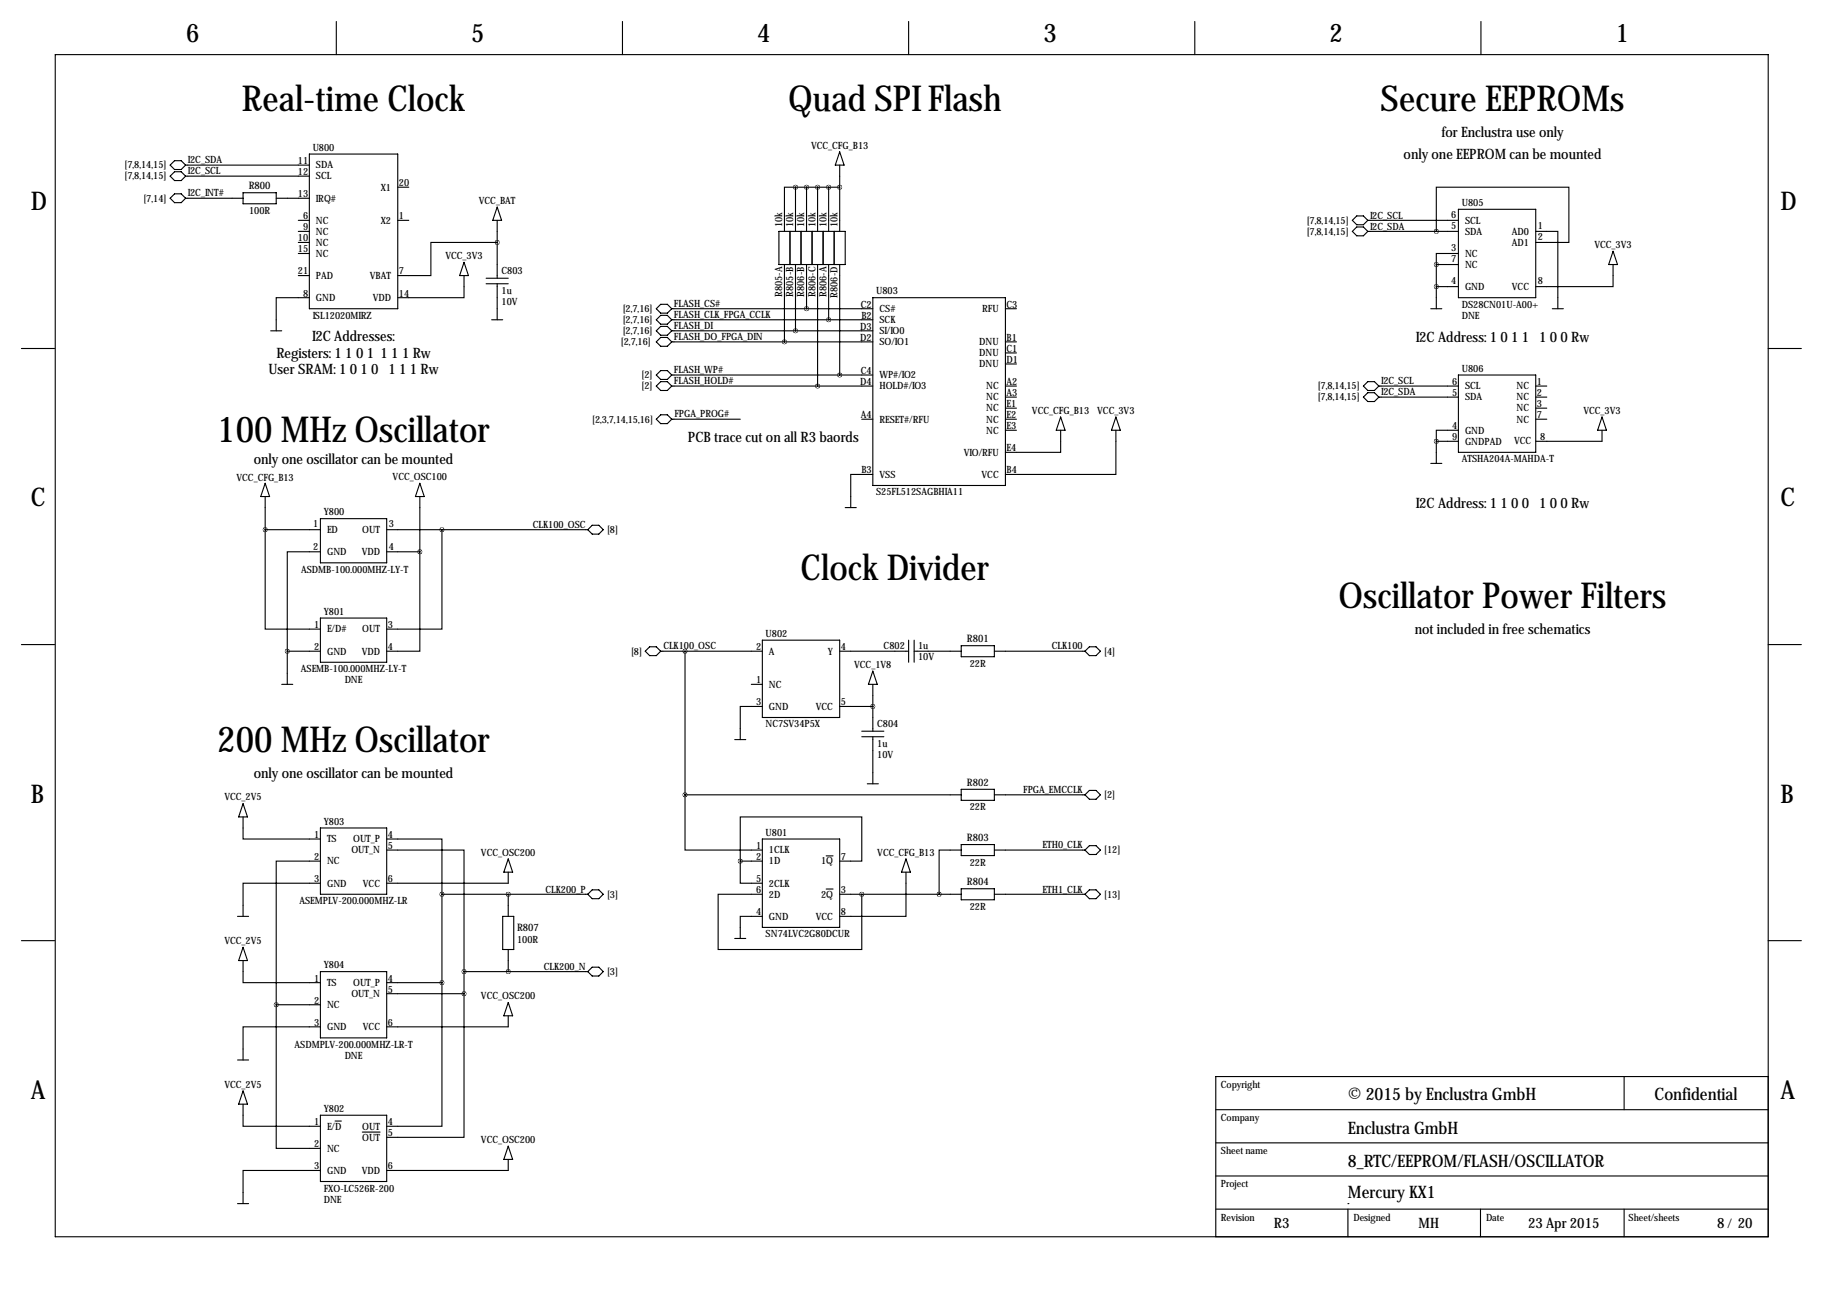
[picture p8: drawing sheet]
<svg xmlns="http://www.w3.org/2000/svg" width="419mm" height="297mm" viewBox="0 0 419 297" stroke-linecap="round" stroke-linejoin="round" font-family="sans-serif">
<g fill="none" stroke="#000" stroke-width=".25">
<path d="M12.7 12.6h393.8v271.7h-393.8zM77.3 4.9v7.7M143.1 4.9v7.7M208.9 4.9v7.7M274.7 4.9v7.7M340.5 4.9v7.7M39.1 38l1-1.1h1.6l1 1.1-1 1h-1.6zM42.7 38h28.4M71.1 35.4h20.3v35.6h-20.3zM193 38v15.2M193 34.9l1.1 3.1h-2.1zM39.1 45.6l1-1h1.6l1 1-1 1h-1.6z"/>
<path d="M39.1 40.5l1-1h1.6l1 1-1 1h-1.6zM42.7 40.5h28.4M42.7 45.6h13.2M55.9 44.3h7.6v2.5h-7.6zM63.5 45.6h7.6M68.6 50.7h2.5M68.6 53.2h2.5M68.6 58.3h2.5M68.6 55.7h2.5M91.4 50.7h2.6M91.4 43h2.6M114.3 55.7h-15.2v7.7h-7.7"/>
<path d="M114.3 47.6l1 3.1h-2zM114.3 50.7v13.3M179.1 53.2h15.2v7.6h-15.2zM181.6 53.2v7.6M182.9 43h-2.6v10.2M182.9 43h10.1M182.9 43v10.2M184.1 53.2v7.6M185.4 43v10.2M186.7 53.2v7.6M188 43v10.2M189.2 53.2v7.6"/>
<path d="M190.5 43v10.2M191.8 53.2v7.6M311.9 52.2h1.5l1.1 1-1.1 1h-1.5l-1-1zM311.9 49.6h1.5l1.1 1.1-1.1 1h-1.5l-1-1zM314.5 50.7h20.8M314.5 53.2h20.8M330.2 53.2v-10.2h30.5v12.7h-7.6M335.3 58.3h-5.1v2.5M335.3 48.1h17.8v20.3h-17.8zM353.1 53.2h5v17.8M370.8 57.8l1.1 3h-2.1zM62.2 76.1h2.6"/>
<path d="M68.6 63.4h2.5M71.1 68.4h-7.6v7.7M106.7 63.4v5h-15.3M106.7 60.3l1 3.1h-2zM111.8 64h5M111.8 65.2h5M113 73.5h2.6M114.3 65.2v8.3M150.9 76.1l1-1.1h1.5l1 1.1-1 1h-1.5zM150.9 71l1-1h1.5l1 1-1 1h-1.5zM150.9 73.5l1-1h1.5l1 1-1 1h-1.5zM150.9 78.6l1-1h1.5l1 1-1 1h-1.5z"/>
<path d="M154.4 71h46.3M154.4 73.5h46.3M154.4 76.1h46.3M154.4 78.6h46.3M180.3 60.8v17.8M182.9 60.8v15.3M185.4 60.8v10.2M188 60.8v28M190.5 60.8v12.7M193 60.8v25.4M200.7 68.4h30.4v43.2h-30.4zM231.1 71h2.6"/>
<path d="M231.1 78.6h2.6M328.9 71h2.6M330.2 60.8h5.1M330.2 65.9h5.1M330.2 60.8v10.2M356.9 71h2.5M370.8 60.8v5.1h-17.7M4.9 80.1h7.6M150.9 88.8l1-1.1h1.5l1 1.1-1 1h-1.5zM150.9 86.2l1-1h1.5l1 1-1 1h-1.5zM150.9 96.4l1-1h1.5l1 1-1 1h-1.5zM154.4 88.8h46.3"/>
<path d="M154.4 86.2h46.3M154.4 96.4h15.8M198.1 96.4h2.6M231.1 88.8h2.6M231.1 96.4h2.6M231.1 81.1h2.6M231.1 83.7h2.6M231.1 91.3h2.6M231.1 93.8h2.6M231.1 98.9h2.6M243.8 98.9v5.1h-12.7M243.8 95.9l1.1 3h-2.1z"/>
<path d="M256.5 98.9v10.2h-25.4M256.5 95.9l1.1 3h-2.1zM313.4 88.8l1.1-1.1h1.5l1 1.1-1 1h-1.5zM313.4 91.3l1.1-1h1.5l1 1-1 1h-1.5zM317 88.8h18.3M317 91.3h18.3M335.3 98.9h-5.1v2.6M335.3 86.2h17.8v17.8h-17.8zM353.1 88.8h2.5M353.1 96.4h2.5M353.1 91.3h2.5M353.1 93.8h2.5"/>
<path d="M368.3 95.9l1 3h-2zM368.3 98.9v2.6h-15.2M406.5 80.1h7.6M61 111.1l1 3.1h-2.1zM61 114.2v7.6M73.7 119.2h15.2v10.2h-15.2zM96.5 111.1l1 3.1h-2zM96.5 114.2v12.7M194.3 116.7h2.5M200.7 109.1h-5.1v7.6M328.9 106.5h2.6M330.2 101.5h5.1"/>
<path d="M330.2 101.5v5M61 121.8v22.8h12.7M61 121.8h12.7M73.7 126.9h-7.7v22.8M88.9 121.8h46.2M88.9 126.9h7.6M96.5 126.9v22.8h-7.6M101.6 121.8v22.8h-12.7M136.1 120.8h1.6l1 1-1 1h-1.6l-1-1zM4.9 148.2h7.6M64.8 157.3h2.5M66 149.7h7.7"/>
<path d="M66 149.7v7.6M73.7 142.1h15.2v10.2h-15.2zM149.4 148.7h1.5l1 1-1 1h-1.5l-1.1-1zM151.9 149.7h23.4M157.5 149.7v33M172.7 157.3h2.6M175.3 147.2h17.7v17.8h-17.7zM193 149.7h15.9M200.7 154.3l1 3h-2.1zM200.7 157.3v10.8M208.9 147.2v5.1M210.2 149.7h10.8"/>
<path d="M210.2 147.2v5.1M221 148.4h7.6v2.6h-7.6zM228.6 149.7h20.8M250.4 148.7h1.6l1 1-1 1h-1.6l-1-1zM406.5 148.2h7.6M168.9 170h2.5M175.3 162.4h-5.1v7.6M193 162.4h7.7M198.1 168.1h5.1M198.1 169.4h5.1M200.7 169.4v10.8M55.9 187.8v5.1h17.8"/>
<path d="M55.9 184.8l1 3h-2zM73.7 198h-10.2v33M73.7 190.4h15.2v15.2h-15.2zM88.9 192.9h12.7v12.7M88.9 195.4h17.8v28M116.8 197.5l1.1 3h-2.1zM157.5 182.7v12.7h17.8M157.5 182.7h63.5M170.2 198v-10.2h27.9v10.2h-5.1M170.2 198v5.1h5.1M170.2 198h5.1M175.3 192.9h17.7v20.3h-17.7z"/>
<path d="M189.9 196.8h1.6M199.4 180.2h2.5M208.3 197.5l1 3h-2zM221 195.4h-5.1v10.2M221 181.5h7.6v2.5h-7.6zM221 194.2h7.6v2.5h-7.6zM228.6 195.4h20.8M228.6 182.7h20.8M250.4 194.4h1.6l1 1-1 1.1h-1.6l-1-1.1zM250.4 181.7h1.6l1 1-1 1.1h-1.6l-1-1.1zM4.9 216.3h7.6M54.6 210.7h2.5"/>
<path d="M55.9 217.8l1 3h-2zM73.7 203.1h-17.8v7.6M101.6 205.6h33.5M101.6 205.6v20.3M115.6 210.7h2.5v7.6h-2.5zM116.8 200.5v2.6h-27.9M116.8 205.6v5.1M116.8 218.3v5.1M135.1 205.6l1-1h1.6l1 1-1 1h-1.6zM168.9 215.8h2.5M175.3 210.7h-5.1v5.1M175.3 205.6h-10.2v12.7h33v-12.7"/>
<path d="M189.9 204.4h1.6M193 205.6h28M208.3 200.5v10.2h-15.3M221 204.3h7.6v2.6h-7.6zM228.6 205.6h20.8M249.4 205.6l1-1h1.6l1 1-1 1h-1.6zM406.5 216.3h7.6M55.9 220.8v5.1h17.8M63.5 231v33h10.2M63.5 231h10.2M73.7 236.1h-17.8v7.6M73.7 223.4h15.2v15.2h-15.2z"/>
<path d="M88.9 225.9h12.7M88.9 228.5h17.8M101.6 225.9v33h-12.7M106.7 228.5v33h-17.8M106.7 223.4h28.4M106.7 223.4v5.1M116.8 233.5v2.6h-27.9M116.8 230.5l1.1 3h-2.1zM135.1 223.4l1-1h1.6l1 1-1 1h-1.6zM54.6 243.7h2.5M55.9 253.9v5h17.8M55.9 250.8l1 3.1h-2z"/>
<path d="M73.7 256.4h15.2v15.2h-15.2zM77 257.7h1.5M279.5 255.1h127M373.4 247.5v7.6M406.5 247.5h-127v36.8M54.6 276.7h2.5M73.7 269.1h-17.8v7.6M83.3 260.3h4.1M116.8 266.6v2.5h-27.9M116.8 263.5l1.1 3.1h-2.1zM279.5 278h127M279.5 270.4h127"/>
<path d="M279.5 262.7h127M309.9 276.7h.1M309.9 278v6.3M340.4 278v6.3M373.4 278v6.3"/>
</g>
<path d="M182.8 76.1a.05 .05 0 0 0 .1 0 .05 .05 0 0 0-.1 0zM185.4 71a.05 .05 0 0 0 .1 0 .05 .05 0 0 0-.1 0zM187.9 88.8a.05 .05 0 0 0 .1 0 .05 .05 0 0 0-.1 0zM193 86.2a.05 .05 0 0 0 .1 0 .05 .05 0 0 0-.1 0zM185.4 43a.05 .05 0 0 0 .1 0 .05 .05 0 0 0-.1 0zM187.9 43a.05 .05 0 0 0 .1 0 .05 .05 0 0 0-.1 0zM170.1 198a.05 .05 0 0 0 .1 0 .05 .05 0 0 0-.1 0zM96.5 126.9a.05 .05 0 0 0 .1 0 .05 .05 0 0 0-.1 0zM60.9 121.8a.05 .05 0 0 0 .1 0 .05 .05 0 0 0-.1 0zM66 149.7a.05 .05 0 0 0 .1 0 .05 .05 0 0 0-.1 0zM157.4 182.7a.05 .05 0 0 0 .1 0 .05 .05 0 0 0-.1 0zM198.1 205.6a.05 .05 0 0 0 .1 0 .05 .05 0 0 0-.1 0zM200.6 162.4a.05 .05 0 0 0 .1 0 .05 .05 0 0 0-.1 0zM193 43a.05 .05 0 0 0 .1 0 .05 .05 0 0 0-.1 0zM182.8 43a.05 .05 0 0 0 .1 0 .05 .05 0 0 0-.1 0zM180.3 78.6a.05 .05 0 0 0 .1 0 .05 .05 0 0 0-.1 0zM116.8 223.4a.05 .05 0 0 0 .1 0 .05 .05 0 0 0-.1 0zM116.8 205.6a.05 .05 0 0 0 .1 0 .05 .05 0 0 0-.1 0zM106.6 228.5a.05 .05 0 0 0 .1 0 .05 .05 0 0 0-.1 0zM106.6 223.4a.05 .05 0 0 0 .1 0 .05 .05 0 0 0-.1 0zM157.4 149.7a.05 .05 0 0 0 .1 0 .05 .05 0 0 0-.1 0z" fill="#000" stroke="#000" stroke-width="1"/>
<g font-size="8.2">
<text x="55.6" y="25.5">Real-time Clock</text>
<text x="181.2" y="25.5">Quad SPI Flash</text>
<text x="317.4" y="25.5">Secure EEPROMs</text>
<text x="49.9" y="101.7">100 MHz Oscillator</text>
<text x="184.1" y="133.4">Clock Divider</text>
<text x="307.7" y="139.8">Oscillator Power Filters</text>
<text x="49.9" y="172.8">200 MHz Oscillator</text>
</g>
<g font-size="5.9">
<text x="42.8" y="9.8">6</text>
<text x="108.3" y="9.8">5</text>
<text x="174.1" y="9.8">4</text>
<text x="239.9" y="9.8">3</text>
<text x="305.7" y="9.8">2</text>
<text x="371.4" y="9.8">1</text>
<text x="7.1" y="48.4">D</text>
<text x="409.3" y="48.4">D</text>
<text x="7.1" y="116.4">C</text>
<text x="409.3" y="116.4">C</text>
<text x="7.1" y="184.5">B</text>
<text x="409.3" y="184.5">B</text>
<text x="7.1" y="252.6">A</text>
<text x="409.3" y="252.6">A</text>
</g>
<g font-size="4">
<text x="309.9" y="252.8">© 2015 by Enclustra GmbH</text>
<text x="380.4" y="252.8">Confidential</text>
<text x="309.9" y="260.7">Enclustra GmbH</text>
<text x="309.9" y="268.3">8_RTC/EEPROM/FLASH/OSCILLATOR</text>
<text x="309.9" y="275.4">Mercury KX1</text>
</g>
<g font-size="3.3">
<text x="331.4" y="31.4">for Enclustra use only</text>
<text x="322.7" y="36.5">only one EEPROM can be mounted</text>
<text x="63.5" y="82.2">Registers: 1 1 0 1 1 1 1 Rw</text>
<text x="71.7" y="78.4">I2C Addresses:</text>
<text x="325.5" y="78.7">I2C Address: 1 0 1 1 1 0 0 Rw</text>
<text x="61.7" y="86">User SRAM: 1 0 1 0 1 1 1 Rw</text>
<text x="158.2" y="101.5">PCB trace cut on all R3 baords</text>
<text x="58.3" y="106.6">only one oscillator can be mounted</text>
<text x="325.5" y="116.8">I2C Address: 1 1 0 0 1 0 0 Rw</text>
<text x="325.2" y="145.7">not included in free schematics</text>
<text x="58.3" y="178.8">only one oscillator can be mounted</text>
<text x="292.9" y="282.3">R3</text>
<text x="326.1" y="282.3">MH</text>
<text x="351.3" y="282.3">23 Apr 2015</text>
<text x="394.8" y="282.3">8 / 20</text>
</g>
<g font-size="2.4">
<text x="57.2" y="43.5">R800</text>
<text x="222.3" y="147.7">R801</text>
<text x="222.3" y="180.7">R802</text>
<text x="222.3" y="193.4">R803</text>
<text x="222.3" y="203.6">R804</text>
<text x="118.9" y="214">R807</text>
</g>
<g font-size="2.3">
<text x="71.9" y="34.7">U800</text>
<text x="186.5" y="34.1">VCC_CFG_B13</text>
<text x="28.6" y="41.3">[7,8,14,15]</text>
<text x="28.6" y="38.7">[7,8,14,15]</text>
<text x="43.2" y="40.1">I2C_SCL</text>
<text x="43.2" y="37.6">I2C_SDA</text>
<text x="68.5" y="37.7">11</text>
<text x="68.5" y="40.2">12</text>
<text x="72.6" y="38.7">SDA</text>
<text x="72.6" y="41.3">SCL</text>
<text x="33" y="46.3">[7,14]</text>
<text x="43.2" y="45.2">I2C_INT#</text>
<text x="68.5" y="45.3">13</text>
<text x="72.6" y="46.3">IRQ#</text>
<text x="87.5" y="43.8">X1</text>
<text x="91.7" y="42.8">20</text>
<text x="110.1" y="46.8">VCC_BAT</text>
<text x="336" y="47.4">U805</text>
<text x="57.3" y="49.1">100R</text>
<text x="69.7" y="50.4">6</text>
<text x="69.7" y="52.9">9</text>
<text x="72.6" y="51.4">NC</text>
<text x="72.6" y="54">NC</text>
<text x="87.5" y="51.4">X2</text>
<text x="91.7" y="50.4">1</text>
<text x="179.8" y="52.2" transform="rotate(-90 179.8 52.2)">10k</text>
<text x="182.4" y="52.2" transform="rotate(-90 182.4 52.2)">10k</text>
<text x="184.9" y="52.2" transform="rotate(-90 184.9 52.2)">10k</text>
<text x="187.5" y="52.2" transform="rotate(-90 187.5 52.2)">10k</text>
<text x="190" y="52.2" transform="rotate(-90 190 52.2)">10k</text>
<text x="192.5" y="52.2" transform="rotate(-90 192.5 52.2)">10k</text>
<text x="300.4" y="54">[7,8,14,15]</text>
<text x="300.4" y="51.4">[7,8,14,15]</text>
<text x="315" y="52.8">I2C_SDA</text>
<text x="315" y="50.3">I2C_SCL</text>
<text x="333.6" y="50.2">6</text>
<text x="333.6" y="52.7">5</text>
<text x="336.8" y="51.4">SCL</text>
<text x="336.8" y="54">SDA</text>
<text x="347.6" y="54">AD0</text>
<text x="353.6" y="52.7">1</text>
<text x="68.5" y="55.5">10</text>
<text x="68.5" y="58">15</text>
<text x="72.6" y="56.5">NC</text>
<text x="72.6" y="59">NC</text>
<text x="102.4" y="59.5">VCC_3V3</text>
<text x="333.6" y="57.8">3</text>
<text x="336.8" y="59">NC</text>
<text x="347.6" y="56.5">AD1</text>
<text x="353.6" y="55.2">2</text>
<text x="366.6" y="57">VCC_3V3</text>
<text x="68.5" y="63.1">21</text>
<text x="72.6" y="64.1">PAD</text>
<text x="85" y="64.1">VBAT</text>
<text x="91.7" y="63.1">7</text>
<text x="115.3" y="63.1">C803</text>
<text x="333.6" y="60.3">7</text>
<text x="333.6" y="65.4">4</text>
<text x="336.8" y="61.6">NC</text>
<text x="353.6" y="65.4">8</text>
<text x="69.7" y="68.2">8</text>
<text x="72.6" y="69.2">GND</text>
<text x="85.7" y="69.2">VDD</text>
<text x="91.7" y="68.2">14</text>
<text x="115.3" y="67.7">1u</text>
<text x="115.3" y="70.2">10V</text>
<text x="143.2" y="71.7">[2,7,16]</text>
<text x="154.9" y="70.6">FLASH_CS#</text>
<text x="179.8" y="68.3" transform="rotate(-90 179.8 68.3)">R805-A</text>
<text x="182.4" y="68.2" transform="rotate(-90 182.4 68.2)">R805-B</text>
<text x="184.9" y="68.2" transform="rotate(-90 184.9 68.2)">R806-B</text>
<text x="187.5" y="68.3" transform="rotate(-90 187.5 68.3)">R806-C</text>
<text x="190" y="68.3" transform="rotate(-90 190 68.3)">R806-A</text>
<text x="192.5" y="68.4" transform="rotate(-90 192.5 68.4)">R806-D</text>
<text x="197.9" y="70.7">C2</text>
<text x="201.4" y="67.7">U803</text>
<text x="202.2" y="71.7">CS#</text>
<text x="225.8" y="71.7">RFU</text>
<text x="231.4" y="70.7">C3</text>
<text x="336" y="70.7">DS28CN01U-A00+</text>
<text x="336.8" y="66.7">GND</text>
<text x="347.6" y="66.7">VCC</text>
<text x="71.9" y="73.3">ISL12020MIRZ</text>
<text x="143.2" y="76.8">[2,7,16]</text>
<text x="143.2" y="74.3">[2,7,16]</text>
<text x="154.9" y="75.7">FLASH_DI</text>
<text x="154.9" y="73.1">FLASH_CLK_FPGA_CCLK</text>
<text x="197.8" y="75.8">D3</text>
<text x="198" y="73.3">B2</text>
<text x="202.2" y="74.3">SCK</text>
<text x="202.2" y="76.8">SI/IO0</text>
<text x="336" y="73.3">DNE</text>
<text x="142.7" y="79.4">[2,7,16]</text>
<text x="154.9" y="78.2">FLASH_DO_FPGA_DIN</text>
<text x="197.8" y="78.3">D2</text>
<text x="202.2" y="79.4">SO/IO1</text>
<text x="225.1" y="79.4">DNU</text>
<text x="225.1" y="81.9">DNU</text>
<text x="231.4" y="78.3">B1</text>
<text x="231.4" y="80.9">C1</text>
<text x="231.4" y="83.4">D1</text>
<text x="147.5" y="89.5">[2]</text>
<text x="147.5" y="87">[2]</text>
<text x="154.9" y="88.4">FLASH_HOLD#</text>
<text x="154.9" y="85.8">FLASH_WP#</text>
<text x="197.8" y="88.5">D4</text>
<text x="197.9" y="86">C4</text>
<text x="202.2" y="89.5">HOLD#/IO3</text>
<text x="202.2" y="87">WP#/IO2</text>
<text x="225.1" y="84.4">DNU</text>
<text x="226.7" y="89.5">NC</text>
<text x="231.4" y="88.5">A2</text>
<text x="303" y="89.5">[7,8,14,15]</text>
<text x="317.5" y="88.4">I2C_SCL</text>
<text x="333.8" y="88.5">6</text>
<text x="336" y="85.5">U806</text>
<text x="336.8" y="89.5">SCL</text>
<text x="348.6" y="89.5">NC</text>
<text x="353.3" y="88.5">1</text>
<text x="155" y="96">FPGA_PROG#</text>
<text x="226.7" y="92.1">NC</text>
<text x="226.7" y="94.6">NC</text>
<text x="231.4" y="91">A3</text>
<text x="231.4" y="93.6">E1</text>
<text x="237.3" y="95.1">VCC_CFG_B13</text>
<text x="252.3" y="95.1">VCC_3V3</text>
<text x="303" y="92.1">[7,8,14,15]</text>
<text x="317.5" y="90.9">I2C_SDA</text>
<text x="333.8" y="91">5</text>
<text x="336.8" y="92.1">SDA</text>
<text x="348.6" y="92.1">NC</text>
<text x="348.6" y="94.6">NC</text>
<text x="353.3" y="91">2</text>
<text x="353.3" y="93.6">3</text>
<text x="364" y="95.1">VCC_3V3</text>
<text x="136.1" y="97.1">[2,3,7,14,15,16]</text>
<text x="197.9" y="96.1">A4</text>
<text x="202.2" y="97.1">RESET#/RFU</text>
<text x="226.7" y="97.1">NC</text>
<text x="226.7" y="99.7">NC</text>
<text x="231.4" y="96.1">E2</text>
<text x="231.4" y="98.7">E3</text>
<text x="333.8" y="98.7">4</text>
<text x="333.8" y="101.2">9</text>
<text x="336.8" y="99.7">GND</text>
<text x="348.1" y="102">VCC</text>
<text x="348.6" y="97.1">NC</text>
<text x="353.3" y="96.1">7</text>
<text x="354.1" y="101.2">8</text>
<text x="221.6" y="104.8">VIO/RFU</text>
<text x="231.4" y="103.7">E4</text>
<text x="336" y="106.3">ATSHA204A-MAHDA-T</text>
<text x="336.8" y="102.2">GNDPAD</text>
<text x="54.4" y="110.6">VCC_CFG_B13</text>
<text x="90.3" y="110.3">VCC_OSC100</text>
<text x="198" y="108.8">B3</text>
<text x="201.4" y="113.9">S25FL512SAGBHIA11</text>
<text x="202.2" y="109.8">VSS</text>
<text x="225.7" y="109.8">VCC</text>
<text x="231.4" y="108.8">B4</text>
<text x="74.4" y="118.5">Y800</text>
<text x="72" y="121.3">1</text>
<text x="75.2" y="122.5">ED</text>
<text x="83.3" y="122.5">OUT</text>
<text x="89.4" y="121.3">3</text>
<text x="122.5" y="121.4">CLK100_OSC</text>
<text x="139.5" y="122.5">[8]</text>
<text x="69.2" y="131.7">ASDMB-100.000MHZ-LY-T</text>
<text x="72" y="126.4">2</text>
<text x="75.2" y="127.6">GND</text>
<text x="83.2" y="127.6">VDD</text>
<text x="89.4" y="126.4">4</text>
<text x="74.4" y="141.3">Y801</text>
<text x="72.2" y="144.4">1</text>
<text x="72.2" y="149.5">2</text>
<text x="75.2" y="145.4">E/D#</text>
<text x="83.3" y="145.4">OUT</text>
<text x="89.2" y="149.5">4</text>
<text x="89.2" y="144.4">3</text>
<text x="152.5" y="149.3">CLK100_OSC</text>
<text x="173.8" y="149.5">2</text>
<text x="176" y="146.4">U802</text>
<text x="193.3" y="149.5">4</text>
<text x="203.1" y="149.2">C802</text>
<text x="211.1" y="149.2">1u</text>
<text x="241.8" y="149.3">CLK100</text>
<text x="69.2" y="154.6">ASEMB-100.000MHZ-LY-T</text>
<text x="75.2" y="150.5">GND</text>
<text x="83.2" y="150.5">VDD</text>
<text x="145.1" y="150.5">[8]</text>
<text x="176.8" y="150.5">A</text>
<text x="190.3" y="150.5">Y</text>
<text x="196.4" y="153.5">VCC_1V8</text>
<text x="211.1" y="151.8">10V</text>
<text x="222.9" y="153.3">22R</text>
<text x="253.8" y="150.5">[4]</text>
<text x="79.2" y="157.1">DNE</text>
<text x="173.8" y="157.1">1</text>
<text x="176.8" y="158.1">NC</text>
<text x="173.8" y="162.2">3</text>
<text x="176" y="167.3">NC7SV34P5X</text>
<text x="176.8" y="163.2">GND</text>
<text x="187.6" y="163.2">VCC</text>
<text x="193.3" y="162.2">5</text>
<text x="201.7" y="167.2">C804</text>
<text x="201.7" y="171.8">1u</text>
<text x="201.7" y="174.4">10V</text>
<text x="51.6" y="184">VCC_2V5</text>
<text x="235.2" y="182.3">FPGA_EMCCLK</text>
<text x="253.8" y="183.5">[2]</text>
<text x="74.4" y="189.6">Y803</text>
<text x="222.9" y="186.3">22R</text>
<text x="72.2" y="192.6">1</text>
<text x="72.2" y="197.7">2</text>
<text x="75.2" y="193.7">TS</text>
<text x="80.8" y="196.2">OUT_N</text>
<text x="81.2" y="193.7">OUT_P</text>
<text x="89.2" y="192.6">4</text>
<text x="89.2" y="195.2">5</text>
<text x="110.6" y="196.7">VCC_OSC200</text>
<text x="173.8" y="195.2">1</text>
<text x="173.8" y="197.7">2</text>
<text x="176" y="192.1">U801</text>
<text x="176.8" y="196.2">1CLK</text>
<text x="193.3" y="197.7">7</text>
<text x="201.7" y="196.7">VCC_CFG_B13</text>
<text x="239.7" y="195">ETH0_CLK</text>
<text x="253.8" y="196.2">[12]</text>
<text x="72.2" y="202.8">3</text>
<text x="75.2" y="198.7">NC</text>
<text x="75.2" y="203.8">GND</text>
<text x="83.4" y="203.8">VCC</text>
<text x="89.2" y="202.8">6</text>
<text x="173.8" y="202.8">5</text>
<text x="176.8" y="198.7">1D</text>
<text x="176.8" y="203.8">2CLK</text>
<text x="188.7" y="198.7">1Q</text>
<text x="222.9" y="199">22R</text>
<text x="68.8" y="207.9">ASEMPLV-200.000MHZ-LR</text>
<text x="125.4" y="205.2">CLK200_P</text>
<text x="139.5" y="206.4">[3]</text>
<text x="173.8" y="205.3">6</text>
<text x="176.8" y="206.4">2D</text>
<text x="188.7" y="206.4">2Q</text>
<text x="193.3" y="205.3">3</text>
<text x="222.9" y="209.2">22R</text>
<text x="239.7" y="205.2">ETH1_CLK</text>
<text x="253.8" y="206.4">[13]</text>
<text x="173.8" y="210.4">4</text>
<text x="176" y="215.5">SN74LVC2G80DCUR</text>
<text x="176.8" y="211.4">GND</text>
<text x="187.6" y="211.4">VCC</text>
<text x="193.3" y="210.4">8</text>
<text x="51.6" y="217">VCC_2V5</text>
<text x="118.9" y="216.8">100R</text>
<text x="72.2" y="225.7">1</text>
<text x="74.4" y="222.6">Y804</text>
<text x="75.2" y="226.7">TS</text>
<text x="81.2" y="226.7">OUT_P</text>
<text x="89.2" y="225.7">4</text>
<text x="125" y="223">CLK200_N</text>
<text x="139.5" y="224.1">[3]</text>
<text x="72.2" y="230.7">2</text>
<text x="75.2" y="231.8">NC</text>
<text x="80.8" y="229.2">OUT_N</text>
<text x="89.2" y="228.2">5</text>
<text x="110.6" y="229.7">VCC_OSC200</text>
<text x="72.2" y="235.8">3</text>
<text x="75.2" y="236.8">GND</text>
<text x="83.4" y="236.8">VCC</text>
<text x="89.2" y="235.8">6</text>
<text x="67.7" y="240.9">ASDMPLV-200.000MHZ-LR-T</text>
<text x="79.2" y="243.5">DNE</text>
<text x="51.6" y="250">VCC_2V5</text>
<text x="280.7" y="250">Copyright</text>
<text x="74.4" y="255.6">Y802</text>
<text x="280.7" y="257.7">Company</text>
<text x="72.2" y="258.7">1</text>
<text x="72.2" y="263.8">2</text>
<text x="75.2" y="259.7">E/D</text>
<text x="83.3" y="259.7">OUT</text>
<text x="83.3" y="262.2">OUT</text>
<text x="89.2" y="258.7">4</text>
<text x="89.2" y="261.2">5</text>
<text x="110.6" y="262.7">VCC_OSC200</text>
<text x="72.2" y="268.8">3</text>
<text x="75.2" y="264.8">NC</text>
<text x="75.2" y="269.9">GND</text>
<text x="83.2" y="269.9">VDD</text>
<text x="89.2" y="268.8">6</text>
<text x="280.7" y="265.3">Sheet name</text>
<text x="74.4" y="273.9">FXO-LC526R-200</text>
<text x="280.7" y="272.9">Project</text>
<text x="74.4" y="276.5">DNE</text>
<text x="280.7" y="280.8">Revision</text>
<text x="311.1" y="280.8">Designed</text>
<text x="341.6" y="280.8">Date</text>
<text x="374.4" y="280.8">Sheet/sheets</text>
</g>
</svg>
